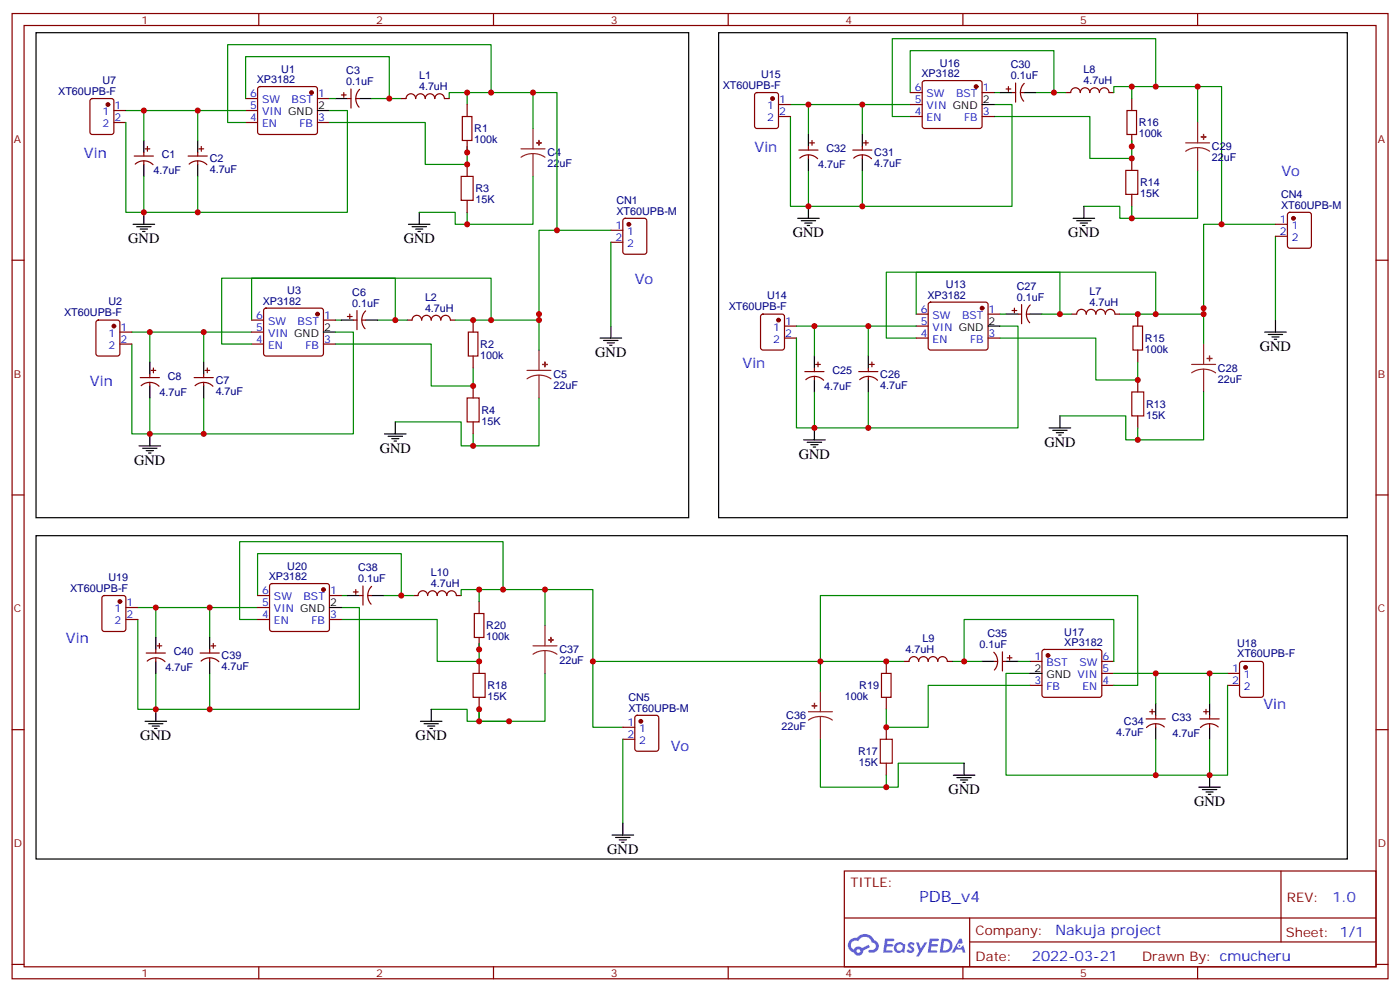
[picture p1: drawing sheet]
<svg xmlns="http://www.w3.org/2000/svg" width="412mm" height="292mm" viewBox="0 0 412 292" stroke-linecap="round" stroke-linejoin="round" font-family="sans-serif">
<g fill="none" stroke="#870000" stroke-width=".35">
<path d="M3.6 4h405.3v284.3h-405.3zM7.1 7.5h398.3v277.3h-398.3zM76.2 4v3.5M145.4 4v3.5M214.5 4v3.5M283.7 4v3.5M352.8 4v3.5M3.6 76.7h3.5M405.4 76.7h3.5M3.6 145.8h3.5M405.4 145.8h3.5M3.6 214.9h3.5"/>
<path d="M405.4 214.9h3.5M248.7 256.6h156.7v28.2h-156.7zM377.4 256.6v20.9M248.8 270.4h156.4M285.7 277.5h119.5M285.7 270.4v14.1M3.6 284.1h3.5M76.2 284.8v3.5M145.4 284.8v3.5M214.5 284.8v3.5M283.7 284.8v3.5M352.8 284.8v3.5"/>
<path d="M405.4 284.1h3.5"/>
</g>
<g fill="#5487ff">
<path d="M267.7 277.8a1.22 1.22 0 0 1 1.7 .2l-.3 .6a.47 .47 0 0 0-.4-.4 .47 .47 0 0 0-.5 .2l.2 .2a1.14 1.14 0 0 1 .7 1.8 1.14 1.14 0 0 1-1.9 0l-.2-.2 .5-.6 .7 .4a.29 .29 0 0 0 .4-.2 .29 .29 0 0 0-.3-.3 1.04 1.04 0 0 1-.6-1.7z"/>
<path d="M260.7 276.5h2.4l.3 .2-.1 .5h-1.8l-.2 .9h1.6l.3 .4-.4 .3h-1.6l-.1 1.1 1.7 .1 .2 .3-.2 .3-2.7 .1z"/>
<path d="M273.9 276.5h2.3l.4 .2-.2 .5h-1.8l-.1 .9h1.5l.3 .4-.4 .3h-1.5l-.2 1.1 1.7 .1 .2 .3-.2 .3-2.6 .1z"/>
<path d="M282.6 276.5h.7l.4 1.3-.6 .3a.69 .69 0 0 0-1.1 .3 .69 .69 0 0 0 .5 .9 .69 .69 0 0 0 .9-.6l.4-.3 .6 2.2h-.8l-.2-.8h-1.7l-.5 .8h-.9z"/>
<path d="M269.9 277.6h.7l.7 1.8 1.1-1.8h.8l-2.5 4.2h-.9l1-1.6z"/>
<path d="M277.4 276.5l-.6 4.2h1.4a2.11 2.11 0 0 0 2.4-2.2 2.11 2.11 0 0 0-2.5-2zM278.1 277.2a1.39 1.39 0 0 1 1.7 1.5 1.39 1.39 0 0 1-1.8 1.2h-.2z"/>
<path d="M263.7 278.1a1.54 1.54 0 0 0 0 2.2 1.54 1.54 0 0 0 2.1 .1l.6 .3 .3-2.3-.1-.3h-.5a1.49 1.49 0 0 0-2.4 0zM264 279.1a.95 .95 0 0 1 1.9 0 .95 .95 0 0 1-1.9 0z"/>
<path d="M250.4 276.9a2.18 2.18 0 0 0 1.1 3.7 1.44 1.44 0 0 0 1.7 .9 1.44 1.44 0 0 0 1.1-1.5l2-1-.4-.7-1.9 1a1.47 1.47 0 0 0-2.5 .4 1.39 1.39 0 0 1-.6-1.9 1.39 1.39 0 0 1 2-.5 2.12 2.12 0 0 1 2.1-1.3 2.12 2.12 0 0 1 1.9 1.7 1.14 1.14 0 0 1 1.1 1.4 1.14 1.14 0 0 1-1.6 .7 .43 .43 0 0 0-.6 .4 .43 .43 0 0 0 .4 .5 1.98 1.98 0 0 0 2.6-1.3 1.98 1.98 0 0 0-1.3-2.5 3.1 3.1 0 0 0-5.2-.7l-.9 .1zM252.3 280.2a.55 .55 0 0 1 1.1 0 .55 .55 0 0 1-1.1 0z"/>
<circle cx="282.7" cy="278.6" r=".26"/>
</g>
<g fill="none" stroke="#870000" stroke-width=".35">
<path d="M26.7 29.2l.5-.2h5.6l.7 .5v9.4l-.4 .7h-5.9l-.7-.4v-9.5zM33.5 36.1h3.6M33.5 32.6h3.6M72.4 29h3.5M72.4 36.1h3.5M72.4 32.6h3.5M76.1 25.7l.5-.2h16.2l.5 .2 .2 .5v12.7l-.2 .5-.5 .2h-16.2l-.5-.2-.2-.5v-12.7zM93.5 29h3.5M93.5 36.1h3.5M100.6 28h1.4M101.3 27.3v1.4M102.3 29h1.1"/>
<path d="M103.4 26.2v5.7M104.8 29h1.1M105.9 26.3a3.8 3.8 0 0 0-.1 5.3M118.2 29h1.4a1.41 1.41 0 0 1 1.4-1.4 1.41 1.41 0 0 1 1.4 1.4 1.41 1.41 0 0 1 1.5-1.4 1.41 1.41 0 0 1 1.4 1.4 1.41 1.41 0 0 1 1.4-1.4 1.41 1.41 0 0 1 1.4 1.4 1.41 1.41 0 0 1 1.4-1.4 1.41 1.41 0 0 1 1.4 1.4h1.4M137.6 30.8v3.5M222.5 27.5l.5-.2h5.6l.7 .4v9.4l-.4 .7-5.9 .1-.7-.5v-9.4zM229.3 30.8h3.6M229.3 34.3h3.6M268.1 27.3h3.6M268.1 30.8h3.6M268.1 34.3h3.6M271.9 23.9l.5-.2h16.2l.5 .2 .2 .5v12.7l-.2 .5-.5 .3h-16.2l-.5-.3-.2-.5v-12.7z"/>
<path d="M289.3 27.3h3.5M289.3 34.3h3.5M296.4 26.2h1.4M297.1 25.5v1.4M298.1 27.3h1.1M299.2 24.4v5.7M300.6 27.3h1.1M301.7 24.6a3.8 3.8 0 0 0-.1 5.2M314 27.3h1.4a1.41 1.41 0 0 1 1.4-1.4 1.41 1.41 0 0 1 1.4 1.4 1.41 1.41 0 0 1 1.5-1.4 1.41 1.41 0 0 1 1.4 1.4 1.41 1.41 0 0 1 1.4-1.4 1.41 1.41 0 0 1 1.4 1.4 1.41 1.41 0 0 1 1.4-1.4 1.41 1.41 0 0 1 1.4 1.4h1.4M333.4 29v3.6M333.4 39.6v3.5M39.5 46h5.7"/>
<path d="M39.8 48.3a3.8 3.8 0 0 1 5.3 .2M42.4 44.9v1.1M42.4 47.4v1M42.7 43.9h1.4M43.4 43.1v1.5M55.4 46h5.7M55.7 48.3a3.8 3.8 0 0 1 5.2 .2M58.2 44.9v1.1M58.2 47.4v1M58.6 43.9h1.4M59.3 43.1v1.5M137.6 41.4v3.5"/>
<path d="M137.6 48.4v3.6M137.6 59v3.5M235.3 44.2h5.7M235.6 46.6a3.8 3.8 0 0 1 5.3 .2M238.2 43.1v1.1M238.2 45.6v1.1M238.5 42.1h1.4M239.2 41.4v1.4M251.2 44.2h5.7M251.5 46.6a3.8 3.8 0 0 1 5.2 .2M254 43.1v1.1M254 45.6v1.1"/>
<path d="M254.4 42.1h1.4M255.1 41.4v1.4M333.4 46.7v3.5M333.4 57.3v3.5M180 67.8h3.5M180 71.4h3.5M183.7 64.5l.5-.2h5.6l.7 .4v9.5l-.4 .6-5.9 .1-.7-.5v-9.4zM375.7 66.1h3.6M375.7 69.6h3.6M379.5 62.8l.5-.3h5.6l.7 .5v9.4l-.4 .7h-5.9l-.7-.4v-9.4zM28.5 94.5l.5-.2h5.6l.7 .4v9.5l-.4 .6-5.9 .1-.7-.5v-9.4zM35.3 97.8h3.5"/>
<path d="M74.1 94.3h3.5M74.1 97.8h3.5M77.9 91l.5-.2h16.2l.5 .2 .2 .5v12.7l-.2 .5-.5 .2h-16.2l-.5-.3-.3-.4v-12.7zM95.3 94.3h3.5M102.3 93.2h1.5M103 92.5v1.4M104.1 94.3h1.1M105.2 91.5v5.6M106.6 94.3h1M107.7 91.6a3.8 3.8 0 0 0-.2 5.2M120 94.3h1.4a1.41 1.41 0 0 1 1.4-1.4 1.41 1.41 0 0 1 1.4 1.4 1.41 1.41 0 0 1 1.4-1.4 1.41 1.41 0 0 1 1.4 1.4 1.41 1.41 0 0 1 1.4-1.4 1.41 1.41 0 0 1 1.5 1.4 1.41 1.41 0 0 1 1.4-1.4 1.41 1.41 0 0 1 1.4 1.4h1.4M139.4 94.3v3.5"/>
<path d="M224.3 92.7l.5-.2h5.6l.6 .5 .1 9.4-.5 .7h-5.8l-.7-.4-.1-9.5zM231.1 99.6h3.5M231.1 96.1h3.5M269.9 92.5h3.5M269.9 99.6h3.5M269.9 96.1h3.5M273.7 89.2l.4-.2h16.3l.5 .2 .2 .5v12.7l-.3 .5-.4 .2h-16.3l-.5-.2-.2-.5v-12.7zM291.1 92.5h3.5M291.1 99.6h3.5M298.1 91.5h1.4M298.8 90.8v1.4M299.9 92.5h1.1"/>
<path d="M301 89.7v5.7M302.4 92.5h1M303.5 89.8a3.8 3.8 0 0 0-.2 5.3M315.8 92.5h1.4a1.41 1.41 0 0 1 1.4-1.4 1.41 1.41 0 0 1 1.4 1.4M320 92.5a1.41 1.41 0 0 1 1.4-1.4 1.41 1.41 0 0 1 1.4 1.4M322.8 92.5a1.41 1.41 0 0 1 1.4-1.4 1.41 1.41 0 0 1 1.4 1.4M325.6 92.5a1.41 1.41 0 0 1 1.5-1.4 1.41 1.41 0 0 1 1.4 1.4M328.5 92.5h1.4M335.2 92.5v3.6M35.3 101.4h3.5M41.3 111.2h5.7M41.6 113.6a3.8 3.8 0 0 1 5.2 .2"/>
<path d="M44.1 110.2v1M44.1 112.6v1.1M44.5 109.1h1.4M45.2 108.4v1.4M57.2 111.2h5.6M57.5 113.6a3.8 3.8 0 0 1 5.2 .2M60 110.2v1M60 112.6v1.1M60.4 109.1h1.4M61.1 108.4v1.4M74.1 101.4h3.5M95.3 101.4h3.5"/>
<path d="M139.4 104.9v3.5M139.4 113.7v3.5M237.1 109.5h5.6M237.4 111.8a3.8 3.8 0 0 1 5.2 .2M239.9 108.4v1.1M239.9 110.9v1M240.3 107.4h1.4M241 106.6v1.5M253 109.5h5.6M253.3 111.8a3.8 3.8 0 0 1 5.2 .2M255.8 108.4v1.1M255.8 110.9v1"/>
<path d="M256.2 107.4h1.4M256.9 106.6v1.5M335.2 103.1v3.5M335.2 111.9v3.6M139.4 124.3v3.5M335.2 122.5v3.5M30.3 175.6l.4-.2h5.7l.6 .5 .1 9.4-.5 .7h-5.9l-.6-.4-.1-9.5zM37.1 179h3.5M75.9 175.4h3.5M75.9 179h3.5M79.6 172.1l.5-.2h16.2l.5 .2 .2 .5v12.7l-.2 .5-.5 .2h-16.2l-.5-.2-.2-.5v-12.7zM97 175.4h3.6"/>
<path d="M104.1 174.4h1.4M104.8 173.7v1.4M105.9 175.4h1M106.9 172.6v5.7M108.3 175.4h1.1M109.5 172.7a3.8 3.8 0 0 0-.2 5.3M121.7 175.4h1.5a1.41 1.41 0 0 1 1.4-1.4 1.41 1.41 0 0 1 1.4 1.4 1.41 1.41 0 0 1 1.4-1.4 1.41 1.41 0 0 1 1.4 1.4 1.41 1.41 0 0 1 1.4-1.4 1.41 1.41 0 0 1 1.4 1.4 1.41 1.41 0 0 1 1.4-1.4 1.41 1.41 0 0 1 1.4 1.4h1.5M141.1 177.2v3.5M37.1 182.5h3.5M43.1 192.4h5.6M43.4 194.8a3.8 3.8 0 0 1 5.2 .1M45.9 191.3v1.1"/>
<path d="M45.9 193.8v1M46.2 190.3h1.5M47 189.5v1.5M58.9 192.4h5.7M59.2 194.8a3.8 3.8 0 0 1 5.3 .1M61.8 191.3v1.1M61.8 193.8v1M62.1 190.3h1.4M62.8 189.5v1.5M75.9 182.5h3.5M97 182.5h3.6M141.1 187.8v3.5"/>
<path d="M141.1 194.8v3.6M261.1 194.8v3.6M270.6 194.8a1.41 1.41 0 0 0-1.4-1.4 1.41 1.41 0 0 0-1.4 1.4h-1.4M273.4 194.8a1.41 1.41 0 0 0-1.4-1.4 1.41 1.41 0 0 0-1.4 1.4M276.3 194.8a1.41 1.41 0 0 0-1.5-1.4 1.41 1.41 0 0 0-1.4 1.4M279.1 194.8a1.41 1.41 0 0 0-1.4-1.4 1.41 1.41 0 0 0-1.4 1.4M279.1 194.8h1.4M292.8 192.1a3.8 3.8 0 0 1 .1 5.3M292.8 194.8h1.1M295.3 194.8h1.1M295.3 192v5.7M296.7 193.8h1.4"/>
<path d="M297.4 193.1v1.4M303.4 194.8h3.6M307.2 191.5l.5-.2h16.2l.5 .2 .2 .5v12.7l-.2 .5-.5 .2h-16.2l-.5-.2-.2-.5v-12.7zM324.6 194.8h3.5M324.6 198.4h3.5M361.6 198.4h3.6M365.4 195l.5-.2h5.6l.7 .5v9.4l-.4 .7h-5.9l-.7-.4v-9.5zM141.1 205.4v3.6M183.5 214.2h3.5M183.5 217.8h3.5M187.2 210.9l.5-.2h5.7l.6 .4 .1 9.5-.5 .6-5.9 .1-.6-.5-.1-9.4zM261.1 205.4v3.6"/>
<path d="M261.1 214.2v3.6M303.4 201.9h3.6M324.6 201.9h3.5M337.6 211.8h5.7M338.7 209.7h1.4M339.4 209v1.4M340.5 210.7v1.1M340.5 213.2v1M343 214.2a3.8 3.8 0 0 0-5.2 .1M353.5 211.8h5.7M354.6 209.7h1.4M355.3 209v1.4"/>
<path d="M356.3 210.7v1.1M356.3 213.2v1M358.9 214.2a3.8 3.8 0 0 0-5.3 .1M361.6 201.9h3.6M261.1 224.8v3.6"/>
</g>
<g fill="#870000" stroke="#870000" stroke-width=".35">
<circle cx="91.8" cy="27.3" r=".53"/>
<circle cx="31.8" cy="30.8" r=".53"/>
<circle cx="33.5" cy="96.1" r=".53"/>
<circle cx="93.5" cy="92.5" r=".53"/>
<circle cx="185.2" cy="66.1" r=".53"/>
<circle cx="381" cy="64.3" r=".53"/>
<circle cx="289.3" cy="90.8" r=".53"/>
<circle cx="229.3" cy="94.3" r=".53"/>
<circle cx="227.6" cy="29" r=".53"/>
<circle cx="287.5" cy="25.5" r=".53"/>
<circle cx="188.8" cy="212.5" r=".53"/>
<circle cx="308.7" cy="193.1" r=".53"/>
<circle cx="366.9" cy="196.6" r=".53"/>
<circle cx="35.3" cy="177.2" r=".53"/>
<circle cx="95.3" cy="173.7" r=".53"/>
</g>
<g fill="none" stroke="#000" stroke-width=".35">
<path d="M10.6 9.6h192.3v142.9h-192.3zM211.7 9.6h185.2v142.9h-185.2zM93.5 32.6h3.5M98.8 29h3.5M105.9 29h3.5M238.2 39.6v3.5M254 39.6v3.5M289.3 30.8h3.5M294.6 27.3h3.5M301.7 27.3h3.5M42.4 41.4v3.5M42.4 48.4v3.6"/>
<path d="M58.2 41.4v3.5M58.2 48.4v3.6M238.2 46.7v3.5M254 46.7v3.5M39.2 66.1h6.3M40.3 66.8h4.2M41.3 67.5h2.1M42 68.2h.7M42.4 62.5v3.6M120.3 66.1h6.4M121.4 66.8h4.2M122.4 67.5h2.2"/>
<path d="M123.2 68.2h.7M123.5 62.5v3.6M235 64.3h6.3M236 65h4.3M237.1 65.7h2.1M237.8 66.4h.7M238.2 60.8v3.5M316.1 64.3h6.4M317.2 65h4.2M318.2 65.7h2.2M318.9 66.4h.8M319.3 60.8v3.5"/>
<path d="M95.3 97.8h3.5M100.6 94.3h3.5M107.6 94.3h3.6M176.8 99.6h6.3M180 96.1v3.5M291.1 96.1h3.5M296.4 92.5h3.5M303.4 92.5h3.6M372.6 97.8h6.3M373.6 98.5h4.3M374.7 99.2h2.1M375.4 99.9h.7"/>
<path d="M375.7 94.3v3.5M44.1 106.6v3.6M44.1 113.7v3.5M60 106.6v3.6M60 113.7v3.5M177.8 100.3h4.3M178.9 101h2.1M179.6 101.7h.7M239.9 104.9v3.5M239.9 111.9v3.6M255.8 104.9v3.5M255.8 111.9v3.6"/>
<path d="M41 131.3h6.3M42 132h4.2M43.1 132.8h2.1M43.8 133.5h.7M44.1 127.8v3.5M113.3 127.8h6.3M114.3 128.5h4.3M115.4 129.2h2.1M116.1 129.9h.7M116.5 124.3v3.5M236.7 129.6h6.4M237.8 130.3h4.2"/>
<path d="M238.9 131h2.1M239.6 131.7h.7M239.9 126v3.6M309.1 126h6.3M310.1 126.8h4.3M311.2 127.5h2.1M311.9 128.2h.7M312.2 122.5v3.5M10.6 157.8h386.3v95.2h-386.3zM97 179h3.6M102.3 175.4h3.6M109.4 175.4h3.5"/>
<path d="M45.9 187.8v3.5M45.9 194.8v3.6M61.8 187.8v3.5M61.8 194.8v3.6M289.3 194.8h3.5M296.4 194.8h3.5M303.4 198.4h3.6M42.7 212.5h6.4M43.8 213.2h4.2M44.8 213.9h2.2M45.5 214.6h.7M45.9 209v3.5"/>
<path d="M123.9 212.5h6.3M124.9 213.2h4.3M126 213.9h2.1M126.7 214.6h.7M127 209v3.5M340.5 207.2v3.5M340.5 214.2v3.6M356.3 207.2v3.5M356.3 214.2v3.6M280.8 228.4h6.4M281.9 229.1h4.2M283 229.8h2.1"/>
<path d="M283.7 230.5h.7M284 224.8v3.6M353.2 231.9h6.3M354.2 232.6h4.3M355.3 233.3h2.1M356 234h.7M356.3 228.4v3.5M180.3 246h6.4M181.4 246.7h4.2M182.4 247.4h2.1M183.1 248.1h.7M183.5 242.5v3.5"/>
</g>
<g fill="none" stroke="#008700" stroke-width=".35">
<path d="M37.1 36.1v26.4h5.3M37.1 32.6h35.3M42.4 32.6v8.8M58.2 32.6v8.8M72.4 29v-12.3h42.3v12.3h3.5M97 36.1h28.3v12.3h12.3v-5.3M97 32.6h5.3v29.9h-44.1M97 29h1.8M109.4 29h5.3M132.3 29v-1.7h5.3v3.5M137.6 27.3h19.4v10.6M144.7 27.3v-14.1h-77.6v22.9h5.3"/>
<path d="M157 27.3h7.1v40.5h15.9M232.9 34.3v26.5h5.3M232.9 30.8h35.2M238.2 30.8v8.8M254 30.8v8.8M268.1 27.3v-12.4h42.4v12.4h3.5M292.8 30.8h5.3v30h-44.1M292.8 34.3h28.3v12.4h12.3v-5.3M292.8 27.3h1.8M305.2 27.3h5.3M328.1 27.3v-1.8h5.3v3.5M333.4 25.5h19.4v10.6"/>
<path d="M340.5 25.5v-14.1h-77.6v22.9h5.2M352.8 25.5h7.1v40.6h15.8M42.4 52v10.5h15.8v-10.5M157 52v14.1h-19.4v-3.6M238.2 50.2v10.6h15.8v-10.6M352.8 50.2v14.1h-19.4v-3.5M123.5 62.5h10.6v3.6h3.5M164.1 67.8h-5.3v24.7M180 71.4v24.7M319.3 60.8h10.6v3.5h3.5M359.9 66.1h-5.3v24.7M375.7 69.6v24.7"/>
<path d="M38.8 97.8h35.3M44.1 97.8v8.8M60 97.8v8.8M74.1 94.3v-12.3h42.4v12.3h3.5M98.8 97.8h5.3v30h-44.1M98.8 94.3h1.8M111.2 94.3h5.3M134.1 94.3h24.7M144.7 94.3v-12.3h-79.4v19.4h8.8M158.4 92.5h.4v10.6M234.6 99.6v26.4h5.3M234.6 96.1h35.3"/>
<path d="M239.9 96.1v8.8M255.8 96.1v8.8M269.9 92.5v-12.3h42.3v12.3h3.6M294.6 96.1h5.3v29.9h-44.1M294.6 99.6h28.2v12.3h12.4v-5.3M294.6 92.5h1.8M307 92.5h5.2M329.9 92.5h24.7M340.5 92.5v-12.3h-79.4v19.4h8.8M354.2 90.8h.4v10.6M38.8 101.4v26.4h5.3M44.1 117.2v10.6h15.9v-10.6"/>
<path d="M98.8 101.4h28.2v12.3h12.4v-5.3M158.8 117.2v14.1h-19.4v-3.5M239.9 115.5v10.5h15.9v-10.5M354.6 115.5v14.1h-19.4v-3.6M116.5 124.3h19.4v7h3.5M312.2 122.5h19.4v7.1h3.6M40.6 179h35.3M45.9 179v8.8M61.8 179v8.8M75.9 175.4v-12.3h42.3v12.3h3.5M100.6 179h5.3v30h-44.1M100.6 175.4h1.7"/>
<path d="M112.9 175.4h5.3M135.9 175.4v-1.7h5.2v3.5M141.1 173.7h19.4v10.6M148.2 173.7v-14.1h-77.6v22.9h5.3M160.5 173.7h14.2v40.5h8.8M40.6 182.5v26.5h5.3M45.9 198.4v10.6h15.9v-10.6M100.6 182.5h28.2v12.3h12.3v-5.3M160.5 198.4v14.1h-19.4v-3.5v3.5h8.9M174.7 194.8h91.7M280.5 194.8h3.5v-12.3h44.1v12.3M284 194.8h5.3"/>
<path d="M299.9 194.8h3.5M303.4 198.4h-7v30h44.1M328.1 198.4h33.5M340.5 198.4v8.8M356.3 198.4v8.8M127 209h10.6v3.5h3.5M183.5 217.8v24.7M241.7 217.8v14.1h19.4v-3.5M303.4 201.9h-30v12.3h-12.3v-5.2M328.1 201.9h7.1v-26.5h-93.5v28.3M340.5 217.8v10.6h15.8v-10.6M361.6 201.9v26.5h-5.3"/>
<path d="M284 224.8h-19.4v7.1h-3.5"/>
</g>
<g fill="none" stroke="#8c2424" stroke-width=".35">
<path d="M157 37.9v6M352.8 36.1v6M153.5 43.9h7M157 45.3l-1.8 .2-1.7 .8M157 45.3l1.9 .2 1.6 .8M157 45.3v6.7M349.3 42.1h7M352.8 43.5l-1.8 .2-1.7 .9M352.8 43.5l1.9 .2 1.6 .9M352.8 43.5v6.7M155.3 109.1h7M158.8 110.5l-1.9 .3-1.6 .8"/>
<path d="M158.8 110.5l1.8 .3 1.7 .8M158.8 103.1v6M158.8 110.5v6.7M351 107.4h7.1M354.6 108.8l-1.9 .2-1.7 .8M354.6 108.8l1.8 .2 1.7 .8M354.6 101.4v6M354.6 108.8v6.7M157 190.3h7.1M160.5 191.7l-1.8 .2-1.7 .8M160.5 191.7l1.9 .2 1.7 .8M160.5 184.3v6"/>
<path d="M160.5 191.7v6.7M238.2 209.7h7M241.7 211.1l1.8 .2 1.7 .8M241.7 211.1l-1.9 .2-1.6 .8M241.7 203.7v6M241.7 211.1v6.7"/>
</g>
<g fill="#8c2424" stroke="#8c2424" stroke-width=".35">
<path d="M158.1 42.1h1.4z"/>
<path d="M158.7 41.4l.1 1.4z"/>
<path d="M159.8 107.4h1.5z"/>
<path d="M160.5 106.6v1.5z"/>
<path d="M355.6 105.6h1.4z"/>
<path d="M356.3 104.9v1.4z"/>
<path d="M353.9 40.3l1.4 .1z"/>
<path d="M354.5 39.6l.1 1.4z"/>
<path d="M239.2 207.9h1.4z"/>
<path d="M239.9 207.2l.1 1.4z"/>
<path d="M161.6 188.5h1.4z"/>
<path d="M162.3 187.8v1.4z"/>
</g>
<path d="M136.2 34.3h2.8v7.1h-2.8zM332 32.6h2.8v7h-2.8zM135.9 52h3.5v7h-3.5zM331.6 50.2h3.6v7.1h-3.6zM138 97.8h2.8v7.1h-2.8zM333.8 96.1h2.8v7h-2.8zM137.6 117.2h3.5v7.1h-3.5zM333.4 115.5h3.5v7h-3.5zM139.4 198.4h3.5v7h-3.5zM139.7 180.7h2.9v7.1h-2.9zM259.7 198.4h2.8v7h-2.8zM259.3 217.8h3.6v7h-3.6z" fill="none" stroke="#a10000" stroke-width=".35"/>
<g fill="#c00">
<circle cx="42.4" cy="32.6" r=".88"/>
<circle cx="58.2" cy="32.6" r=".88"/>
<circle cx="42.4" cy="62.5" r=".88"/>
<circle cx="137.6" cy="27.3" r=".88"/>
<circle cx="114.7" cy="29" r=".88"/>
<circle cx="58.2" cy="62.5" r=".88"/>
<circle cx="116.5" cy="94.3" r=".88"/>
<circle cx="44.1" cy="127.8" r=".88"/>
<circle cx="60" cy="97.8" r=".88"/>
<circle cx="44.1" cy="97.8" r=".88"/>
<circle cx="157" cy="27.3" r=".88"/>
<circle cx="139.4" cy="131.3" r=".88"/>
<circle cx="137.6" cy="66.1" r=".88"/>
<circle cx="158.8" cy="94.3" r=".88"/>
<circle cx="164.1" cy="67.8" r=".88"/>
<circle cx="137.6" cy="44.9" r=".88"/>
<circle cx="137.6" cy="48.4" r=".88"/>
<circle cx="139.4" cy="94.3" r=".88"/>
<circle cx="139.4" cy="113.7" r=".88"/>
<circle cx="60" cy="127.8" r=".88"/>
<circle cx="144.7" cy="94.3" r=".88"/>
<circle cx="158.8" cy="92.5" r=".88"/>
<circle cx="144.7" cy="27.3" r=".88"/>
<circle cx="340.5" cy="25.5" r=".88"/>
<circle cx="354.6" cy="90.8" r=".88"/>
<circle cx="340.5" cy="92.5" r=".88"/>
<circle cx="255.8" cy="126" r=".88"/>
<circle cx="335.2" cy="111.9" r=".88"/>
<circle cx="335.2" cy="92.5" r=".88"/>
<circle cx="333.4" cy="46.7" r=".88"/>
<circle cx="333.4" cy="43.1" r=".88"/>
<circle cx="359.9" cy="66.1" r=".88"/>
<circle cx="354.6" cy="92.5" r=".88"/>
<circle cx="333.4" cy="64.3" r=".88"/>
<circle cx="335.2" cy="129.6" r=".88"/>
<circle cx="352.8" cy="25.5" r=".88"/>
<circle cx="239.9" cy="96.1" r=".88"/>
<circle cx="255.8" cy="96.1" r=".88"/>
<circle cx="239.9" cy="126" r=".88"/>
<circle cx="312.2" cy="92.5" r=".88"/>
<circle cx="254" cy="60.8" r=".88"/>
<circle cx="310.5" cy="27.3" r=".88"/>
<circle cx="333.4" cy="25.5" r=".88"/>
<circle cx="238.2" cy="60.8" r=".88"/>
<circle cx="254" cy="30.8" r=".88"/>
<circle cx="238.2" cy="30.8" r=".88"/>
<circle cx="148.2" cy="173.7" r=".88"/>
<circle cx="340.5" cy="228.4" r=".88"/>
<circle cx="261.1" cy="214.2" r=".88"/>
<circle cx="261.1" cy="194.8" r=".88"/>
<circle cx="141.1" cy="194.8" r=".88"/>
<circle cx="141.1" cy="191.3" r=".88"/>
<circle cx="174.7" cy="194.8" r=".88"/>
<circle cx="141.1" cy="212.5" r=".88"/>
<circle cx="261.1" cy="231.9" r=".88"/>
<circle cx="160.5" cy="173.7" r=".88"/>
<circle cx="356.3" cy="198.4" r=".88"/>
<circle cx="340.5" cy="198.4" r=".88"/>
<circle cx="356.3" cy="228.4" r=".88"/>
<circle cx="284" cy="194.8" r=".88"/>
<circle cx="61.8" cy="209" r=".88"/>
<circle cx="118.2" cy="175.4" r=".88"/>
<circle cx="141.1" cy="173.7" r=".88"/>
<circle cx="45.9" cy="209" r=".88"/>
<circle cx="61.8" cy="179" r=".88"/>
<circle cx="45.9" cy="179" r=".88"/>
<circle cx="141.1" cy="209" r=".88"/>
<circle cx="150" cy="212.5" r=".88"/>
<circle cx="241.7" cy="194.8" r=".88"/>
</g>
<text font-size="4.6" fill="#00f" x="270.8" y="265.6">PDB_v4</text>
<g font-size="4.2" fill="#00f">
<text x="24.7" y="46.7">Vin</text>
<text x="222.3" y="44.9">Vin</text>
<text x="377.5" y="52">Vo</text>
<text x="187" y="83.7">Vo</text>
<text x="26.5" y="113.7">Vin</text>
<text x="218.8" y="108.4">Vin</text>
<text x="19.4" y="189.5">Vin</text>
<text x="372.2" y="209">Vin</text>
<text x="197.6" y="221.3">Vo</text>
<text x="392.5" y="265.8">1.0</text>
<text x="310.9" y="275.4">Nakuja project</text>
<text x="304" y="283.2">2022-03-21</text>
</g>
<g font-size="4.2">
<text x="37.8" y="71.7">GND</text>
<text x="118.9" y="71.7">GND</text>
<text x="233.6" y="70">GND</text>
<text x="314.7" y="70">GND</text>
<text x="175.4" y="105.2">GND</text>
<text x="371.2" y="103.5">GND</text>
<text x="307.7" y="131.7">GND</text>
<text x="39.5" y="137">GND</text>
<text x="111.9" y="133.5">GND</text>
<text x="235.3" y="135.2">GND</text>
<text x="41.3" y="218.1">GND</text>
<text x="122.4" y="218.1">GND</text>
<text x="279.5" y="234">GND</text>
<text x="351.8" y="237.5">GND</text>
<text x="178.9" y="251.6">GND</text>
</g>
<g font-size="3.9" fill="#800">
<text x="250.5" y="261.2">TITLE:</text>
<text x="379.1" y="265.8">REV:</text>
<text x="287.4" y="275.4">Company:</text>
<text x="378.8" y="276">Sheet: 1/1</text>
<text x="287.4" y="283">Date:</text>
<text x="336.5" y="283.1">Drawn By: cmucheru</text>
</g>
<g font-size="3.2" fill="#800">
<text x="41.7" y="7">1</text>
<text x="110.8" y="7">2</text>
<text x="180" y="7">3</text>
<text x="249.1" y="7">4</text>
<text x="318.2" y="7">5</text>
<text x="4.1" y="42.1">A</text>
<text x="405.9" y="42.1">A</text>
<text x="4.1" y="111.2">B</text>
<text x="405.9" y="111.2">B</text>
<text x="4.1" y="180.4">C</text>
<text x="405.9" y="180.4">C</text>
<text x="4.1" y="249.5">D</text>
<text x="405.9" y="249.5">D</text>
<text x="41.7" y="287.8">1</text>
<text x="110.8" y="287.8">2</text>
<text x="180" y="287.8">3</text>
<text x="249.1" y="287.8">4</text>
<text x="318.2" y="287.8">5</text>
</g>
<g font-size="3.2" fill="#000080">
<text x="82.9" y="21.5">U1</text>
<text x="102" y="21.9">C3</text>
<text x="123.4" y="23.3">L1</text>
<text x="224.2" y="22.9">U15</text>
<text x="271.4" y="22.7">XP3182</text>
<text x="276.9" y="19.7">U16</text>
<text x="297.8" y="23.4">0.1uF</text>
<text x="297.8" y="20.2">C30</text>
<text x="319.2" y="21.6">L8</text>
<text x="17.1" y="27.9">XT60UPB-F</text>
<text x="30.2" y="24.6">U7</text>
<text x="75.6" y="24.4">XP3182</text>
<text x="102" y="25.2">0.1uF</text>
<text x="123.4" y="26.6">4.7uH</text>
<text x="212.9" y="26.1">XT60UPB-F</text>
<text x="319.2" y="24.8">4.7uH</text>
<text x="139.7" y="39">R1</text>
<text x="335.5" y="40.4">100k</text>
<text x="335.5" y="37.2">R16</text>
<text x="47.7" y="46.7">C1</text>
<text x="61.8" y="47.8">C2</text>
<text x="139.7" y="42.2">100k</text>
<text x="161.3" y="46">C4</text>
<text x="243.5" y="44.9">C32</text>
<text x="257.6" y="46">C31</text>
<text x="357" y="47.5">22uF</text>
<text x="357" y="44.3">C29</text>
<text x="45.2" y="51.3">4.7uF</text>
<text x="61.8" y="51">4.7uF</text>
<text x="161.3" y="49.3">22uF</text>
<text x="241" y="49.6">4.7uF</text>
<text x="257.6" y="49.3">4.7uF</text>
<text x="140.1" y="59.9">15K</text>
<text x="140.1" y="56.6">R3</text>
<text x="335.9" y="58.1">15K</text>
<text x="335.9" y="54.9">R14</text>
<text x="377.4" y="58.3">CN4</text>
<text x="181.6" y="63.3">XT60UPB-M</text>
<text x="181.6" y="60.1">CN1</text>
<text x="377.4" y="61.5">XT60UPB-M</text>
<text x="32" y="89.9">U2</text>
<text x="77.4" y="89.7">XP3182</text>
<text x="84.6" y="86.7">U3</text>
<text x="103.8" y="87.2">C6</text>
<text x="125.2" y="88.6">L2</text>
<text x="226" y="88.1">U14</text>
<text x="273.2" y="87.9">XP3182</text>
<text x="278.7" y="85">U13</text>
<text x="299.6" y="88.7">0.1uF</text>
<text x="299.6" y="85.4">C27</text>
<text x="321" y="86.8">L7</text>
<text x="18.9" y="93.1">XT60UPB-F</text>
<text x="103.8" y="90.4">0.1uF</text>
<text x="125.2" y="91.8">4.7uH</text>
<text x="214.7" y="91.4">XT60UPB-F</text>
<text x="321" y="90.1">4.7uH</text>
<text x="337.3" y="100.7">R15</text>
<text x="141.5" y="105.7">100k</text>
<text x="141.5" y="102.5">R2</text>
<text x="337.3" y="103.9">100k</text>
<text x="49.4" y="111.9">C8</text>
<text x="63.5" y="113.1">C7</text>
<text x="163" y="111.3">C5</text>
<text x="245.2" y="110.2">C25</text>
<text x="259.3" y="111.3">C26</text>
<text x="358.8" y="112.8">22uF</text>
<text x="358.8" y="109.5">C28</text>
<text x="47" y="116.6">4.7uF</text>
<text x="63.5" y="116.3">4.7uF</text>
<text x="163" y="114.5">22uF</text>
<text x="242.8" y="114.8">4.7uF</text>
<text x="259.3" y="114.5">4.7uF</text>
<text x="141.9" y="125.1">15K</text>
<text x="141.9" y="121.9">R4</text>
<text x="337.6" y="123.4">15K</text>
<text x="337.6" y="120.1">R13</text>
<text x="84.6" y="167.9">U20</text>
<text x="31.9" y="171.1">U19</text>
<text x="79.2" y="170.9">XP3182</text>
<text x="105.5" y="171.6">0.1uF</text>
<text x="105.5" y="168.3">C38</text>
<text x="127" y="173">4.7uH</text>
<text x="127" y="169.7">L10</text>
<text x="20.7" y="174.3">XT60UPB-F</text>
<text x="143.3" y="185.4">R20</text>
<text x="143.3" y="188.6">100k</text>
<text x="271.7" y="189.1">L9</text>
<text x="288.6" y="191">0.1uF</text>
<text x="290.9" y="187.7">C35</text>
<text x="313.5" y="190.3">XP3182</text>
<text x="313.5" y="187.3">U17</text>
<text x="364.5" y="190.5">U18</text>
<text x="48.7" y="197.7">4.7uF</text>
<text x="51.2" y="193.1">C40</text>
<text x="65.3" y="197.4">4.7uF</text>
<text x="65.3" y="194.2">C39</text>
<text x="164.8" y="195.7">22uF</text>
<text x="164.8" y="192.4">C37</text>
<text x="266.8" y="192.4">4.7uH</text>
<text x="364.5" y="193.7">XT60UPB-F</text>
<text x="143.6" y="203">R18</text>
<text x="253.1" y="203">R19</text>
<text x="143.6" y="206.3">15K</text>
<text x="185.1" y="209.7">XT60UPB-M</text>
<text x="185.1" y="206.5">CN5</text>
<text x="248.9" y="206.3">100k</text>
<text x="230.2" y="215.1">22uF</text>
<text x="231.6" y="211.8">C36</text>
<text x="331.1" y="213.6">C34</text>
<text x="345.2" y="212.5">C33</text>
<text x="328.8" y="216.8">4.7uF</text>
<text x="345.4" y="217.1">4.7uF</text>
<text x="252.8" y="222.4">R17</text>
<text x="253" y="225.7">15K</text>
</g>
<g font-size="3.2" fill="#00f">
<text x="73.7" y="28.7">6</text>
<text x="93.7" y="28.7">1</text>
<text x="269.5" y="26.9">6</text>
<text x="273" y="28.7">SW</text>
<text x="281.7" y="28.7">BST</text>
<text x="289.5" y="26.9">1</text>
<text x="30.2" y="34">1</text>
<text x="33.7" y="32.2">1</text>
<text x="33.7" y="35.7">2</text>
<text x="73.7" y="35.7">4</text>
<text x="73.7" y="32.2">5</text>
<text x="77.2" y="34">VIN GND</text>
<text x="77.2" y="30.4">SW</text>
<text x="85.9" y="30.4">BST</text>
<text x="93.7" y="35.7">3</text>
<text x="226" y="32.2">1</text>
<text x="226" y="35.7">2</text>
<text x="229.5" y="30.4">1</text>
<text x="229.5" y="34">2</text>
<text x="269.5" y="34">4</text>
<text x="269.5" y="30.4">5</text>
<text x="273" y="35.7">EN</text>
<text x="273" y="32.2">VIN GND</text>
<text x="284" y="35.7">FB</text>
<text x="289.5" y="34">3</text>
<text x="30.2" y="37.5">2</text>
<text x="77.2" y="37.5">EN</text>
<text x="88.2" y="37.5">FB</text>
<text x="377.1" y="65.7">1</text>
<text x="181.3" y="67.5">1</text>
<text x="181.3" y="71">2</text>
<text x="184.8" y="69.3">1</text>
<text x="377.1" y="69.3">2</text>
<text x="380.6" y="67.5">1</text>
<text x="380.6" y="71">2</text>
<text x="184.8" y="72.8">2</text>
<text x="75.5" y="93.9">6</text>
<text x="79" y="95.7">SW</text>
<text x="87.7" y="95.7">BST</text>
<text x="95.5" y="93.9">1</text>
<text x="231.3" y="95.7">1</text>
<text x="271.2" y="95.7">5</text>
<text x="271.2" y="92.2">6</text>
<text x="274.7" y="93.9">SW</text>
<text x="283.5" y="93.9">BST</text>
<text x="291.3" y="92.2">1</text>
<text x="32" y="99.2">1</text>
<text x="35.5" y="97.5">1</text>
<text x="35.5" y="101">2</text>
<text x="75.5" y="101">4</text>
<text x="75.5" y="97.5">5</text>
<text x="79" y="99.2">VIN GND</text>
<text x="95.5" y="101">3</text>
<text x="227.8" y="97.5">1</text>
<text x="227.8" y="101">2</text>
<text x="231.3" y="99.2">2</text>
<text x="271.2" y="99.2">4</text>
<text x="274.7" y="101">EN</text>
<text x="274.7" y="97.5">VIN GND</text>
<text x="285.8" y="101">FB</text>
<text x="291.3" y="99.2">3</text>
<text x="32" y="102.8">2</text>
<text x="79" y="102.8">EN</text>
<text x="90" y="102.8">FB</text>
<text x="37.3" y="178.6">1</text>
<text x="77.2" y="178.6">5</text>
<text x="77.2" y="175.1">6</text>
<text x="80.7" y="176.8">SW</text>
<text x="89.4" y="176.8">BST</text>
<text x="97.2" y="175.1">1</text>
<text x="33.8" y="180.4">1</text>
<text x="33.8" y="183.9">2</text>
<text x="37.3" y="182.1">2</text>
<text x="77.2" y="182.1">4</text>
<text x="80.7" y="183.9">EN</text>
<text x="80.7" y="180.4">VIN GND</text>
<text x="91.7" y="183.9">FB</text>
<text x="97.2" y="182.1">3</text>
<text x="304.8" y="194.5">1</text>
<text x="308.3" y="196.3">BST</text>
<text x="318" y="196.3">SW</text>
<text x="324.8" y="194.5">6</text>
<text x="304.8" y="201.5">3</text>
<text x="308.3" y="203.3">FB</text>
<text x="318.9" y="203.3">EN</text>
<text x="324.8" y="201.5">4</text>
<text x="324.8" y="198">5</text>
<text x="363" y="198">1</text>
<text x="363" y="201.5">2</text>
<text x="366.5" y="199.8">1</text>
<text x="366.5" y="203.3">2</text>
<text x="184.8" y="213.9">1</text>
<text x="188.3" y="215.7">1</text>
<text x="184.8" y="217.4">2</text>
<text x="188.3" y="219.2">2</text>
</g>
<g font-size="3.2">
<text x="93.7" y="32.2">2</text>
<text x="289.5" y="30.4">2</text>
<text x="291.3" y="95.7">2</text>
<text x="95.5" y="97.5">2</text>
<text x="97.2" y="178.6">2</text>
<text x="304.8" y="198">2</text>
<text x="308.3" y="199.8">GND VIN</text>
</g>
</svg>
